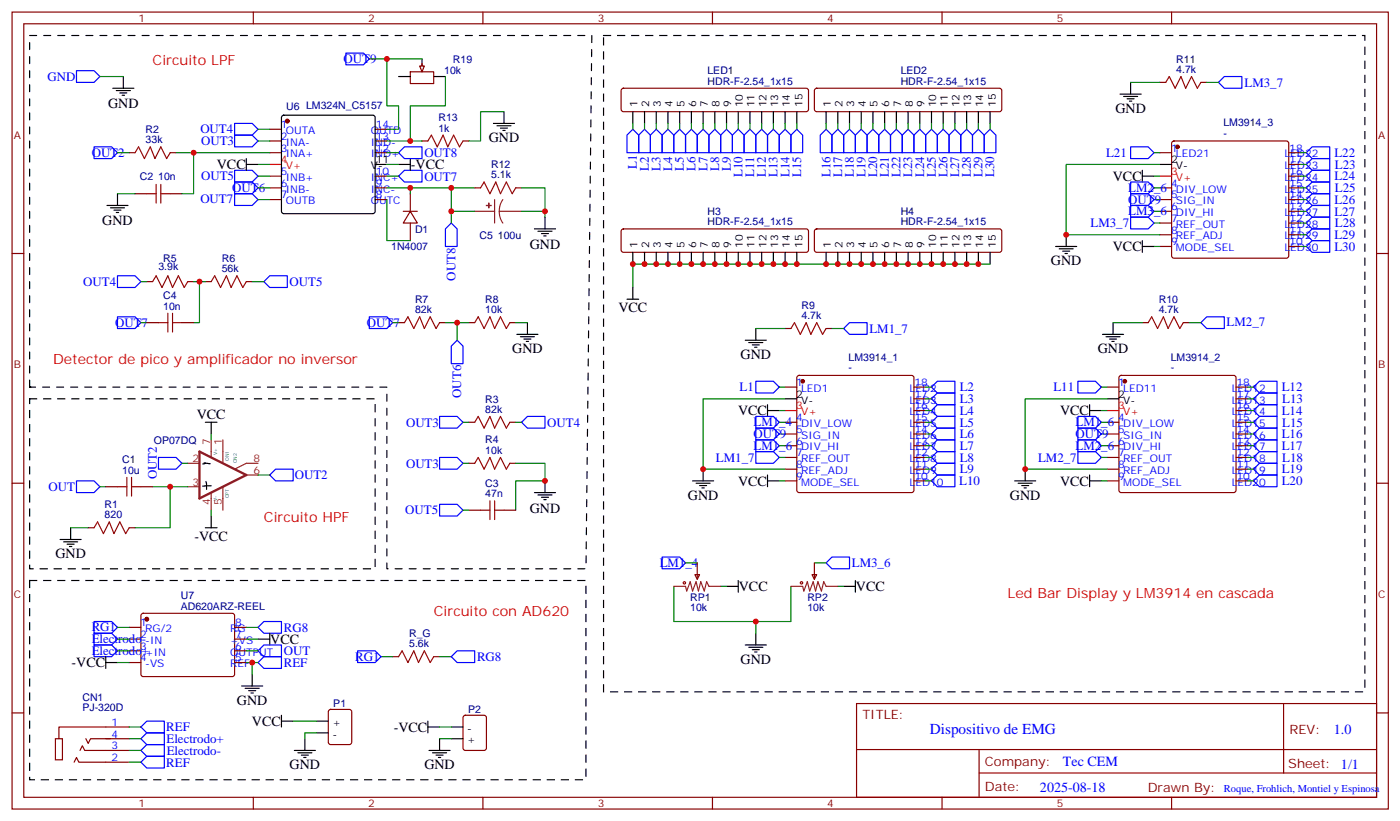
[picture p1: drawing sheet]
<svg xmlns="http://www.w3.org/2000/svg" width="422mm" height="247mm" viewBox="0 0 422 247" stroke-linecap="round" stroke-linejoin="round" font-family="sans-serif">
<g fill="none" stroke="#870000" stroke-width=".35">
<path d="M3.6 3.6h414.5v239.9h-414.5zM7.2 7.2h407.4v232.8h-407.4zM76.3 3.6v3.6M127.1 19.2v1.7M145.5 3.6v3.6M214.6 3.6v3.6M283.7 3.6v3.6M352.9 3.6v3.6M81.2 38.9h3.6M113 38.9h3.5M123.6 21.6h7v3.6h-7zM187.3 26.8l.5-.2h55l.5 .2 .2 .5v5.6l-.2 .5-.5 .2h-55l-.5-.2-.2-.5v-5.6z"/>
<path d="M245.5 26.8l.5-.2h55l.5 .2 .2 .5v5.6l-.2 .5-.5 .2h-55l-.5-.2-.2-.5v-5.6zM349.4 24.8h1.7M361.7 24.8h1.8M81.2 46h3.6M81.2 56.6h3.6M81.2 53h3.6M81.2 42.4h3.6M113 46h3.5M113 56.6h3.5M113 53h3.5M113 42.4h3.5M349.4 46h3.5"/>
<path d="M349.4 56.6h3.5M353.1 42.6l.5-.2h33.9l.5 .2 .2 .5v33.9l-.3 .5-.4 .2h-33.9l-.5-.2-.2-.5v-33.9zM388.2 46h3.5M388.2 56.6h3.5M388.2 53h3.5M388.2 49.5h3.5M3.6 76.3h3.6M81.2 60.1h3.6M113 60.1h3.5M187.3 69.1l.5-.2h55l.5 .2 .2 .5v5.6l-.2 .5-.5 .3h-55l-.5-.3-.2-.5v-5.6zM245.5 69.1l.5-.2h55l.5 .2 .2 .5v5.6l-.2 .5-.5 .3h-55l-.5-.3-.2-.5v-5.6zM349.4 60.1h3.5"/>
<path d="M349.4 63.6h3.5M349.4 67.1h3.5M349.4 70.7h3.5M349.4 74.2h3.5M388.2 60.1h3.5M388.2 63.6h3.5M388.2 67.1h3.5M388.2 70.7h3.5M388.2 74.2h3.5M414.6 76.3h3.5M44.2 84.8h1.8M44.2 97.1h3.5"/>
<path d="M54.8 97.1h3.5M56.6 84.8h1.7M61.8 84.8h1.8M74.2 84.8h1.8M120.1 97.1h1.7M132.4 97.1h1.8M141.2 97.1h1.8M153.6 97.1h1.7M236.5 98.9h1.7M248.8 98.9h1.8M344.1 97.1h1.7M356.4 97.1h1.8"/>
<path d="M236.5 116.5h3.5M240.2 113.2l.5-.2h33.9l.5 .2 .2 .5v33.9l-.3 .5-.4 .2h-33.9l-.5-.3-.2-.4v-33.9zM275.3 116.5h3.5M333.5 116.5h3.5M337.2 113.2l.5-.2h33.9l.5 .2 .2 .5v33.9l-.2 .5-.5 .2h-33.9l-.5-.3-.2-.4v-33.9zM372.3 116.5h3.5M141.2 127.1h1.8M141.2 139.5h1.8M153.6 127.1h1.7M153.6 139.5h1.7M236.5 127.1h3.5M236.5 130.6h3.5"/>
<path d="M236.5 134.2h3.5M236.5 137.7h3.5M275.3 127.1h3.5M275.3 130.6h3.5M275.3 134.2h3.5M275.3 137.7h3.5M275.3 123.6h3.5M275.3 120.1h3.5M333.5 127.1h3.5M333.5 130.6h3.5M333.5 134.2h3.5M333.5 137.7h3.5"/>
<path d="M372.3 127.1h3.5M372.3 130.6h3.5M372.3 134.2h3.5M372.3 137.7h3.5M372.3 123.6h3.5M372.3 120.1h3.5M3.6 145.5h3.6M26.6 158.9h1.7M31.9 146.5h3.5M38.9 158.9h1.8M42.4 146.5h3.6M141.2 153.6h3.5"/>
<path d="M151.8 153.6h3.5M236.5 141.2h3.5M236.5 144.7h3.5M275.3 141.2h3.5M275.3 144.7h3.5M333.5 141.2h3.5M333.5 144.7h3.5M372.3 141.2h3.5M372.3 144.7h3.5M414.6 145.5h3.5M209.3 173h1.4l-.7 1.4zM210 169.4v5"/>
<path d="M244.6 173h1.4l-.7 1.4zM245.3 169.4v5M118.3 197.7h1.8M130.6 197.7h1.8M3.6 214.6h3.6M38.9 218.8h-21.2v3.6M99.1 213.7l.5-.2h5.6l.7 .5v9.4l-.4 .7h-5.9l-.7-.4v-9.5zM139.7 215.5l.5-.2h5.6l.7 .4v9.5l-.5 .6-5.8 .1-.7-.5v-9.4zM258 211.8h156.6v28.2h-156.6zM386.6 211.8v20.9M414.6 214.6h3.5M16.7 222.4h2.1v6.3h-2.1z"/>
<path d="M22.3 229.4l.7-1.4 .7 1.4h15.2M24.1 225.9l.7-1.4 .7 1.4h13.4M25.9 222.4l.7 1.4 .7-1.4h6M31.9 222.4h7M76.3 240v3.5M145.5 240v3.5M214.6 240v3.5M258 225.6h156.5M283.7 240v3.5M294.9 232.7h119.6M294.9 225.6v14.1M352.9 240v3.5"/>
</g>
<g fill="none" stroke="#000" stroke-width=".35">
<path d="M127.1 17.7v3.6M34 26.6h6.3M35 27.3h4.3M36.1 28h2.1M36.8 28.7h.7M37.1 23v3.6M85 34.9l.5-.2h26.8l.5 .2 .2 .5v28.2l-.2 .5-.5 .2h-26.8l-.5-.2-.2-.5v-28.2zM120.1 23h3.5M130.6 23h3.6M190.6 33.6v3.5M194.1 33.6v3.5M197.7 33.6v3.5"/>
<path d="M201.2 33.6v3.5M204.7 33.6v3.5M208.2 33.6v3.5M211.8 33.6v3.5M215.3 33.6v3.5M218.8 33.6v3.5M222.4 33.6v3.5M225.9 33.6v3.5M229.4 33.6v3.5M232.9 33.6v3.5M236.5 33.6v3.5M240 33.6v3.5"/>
<path d="M248.8 33.6v3.5M252.3 33.6v3.5M255.9 33.6v3.5M259.4 33.6v3.5M262.9 33.6v3.5M266.5 33.6v3.5M270 33.6v3.5M273.5 33.6v3.5M277 33.6v3.5M280.6 33.6v3.5M284.1 33.6v3.5M287.6 33.6v3.5"/>
<path d="M291.1 33.6v3.5M294.7 33.6v3.5M298.2 33.6v3.5M337.4 28.3h6.3M338.4 29h4.3M339.5 29.7h2.1M340.2 30.4h.7M340.5 24.8v3.5M113 49.5h3.5M344.1 51.3v3.5M344.1 53h3.5M349.4 49.5h3.5"/>
<path d="M190.6 76v3.5M194.1 76v3.5M197.7 76v3.5M201.2 76v3.5M204.7 76v3.5M208.2 76v3.5M211.8 76v3.5M215.3 76v3.5M218.8 76v3.5M222.4 76v3.5M225.9 76v3.5M229.4 76v3.5"/>
<path d="M232.9 76v3.5M236.5 76v3.5M240 76v3.5M248.8 76v3.5M252.3 76v3.5M255.9 76v3.5M259.4 76v3.5M262.9 76v3.5M266.5 76v3.5M270 76v3.5M273.5 76v3.5M277 76v3.5"/>
<path d="M280.6 76v3.5M284.1 76v3.5M287.6 76v3.5M291.1 76v3.5M294.7 76v3.5M298.2 76v3.5M318 74.2h6.3M319 74.9h4.3M320.1 75.6h2.1M320.8 76.3h.7M321.1 70.7v3.5M344.1 74.2h3.5"/>
<path d="M344.1 72.4v3.6M158.9 97.1v3.5M188.8 90.1h3.6M190.6 86.5v3.6M227.6 98.9v3.5M335.2 97.1v3.5M155.7 100.6h6.3M156.7 101.4h4.3M157.8 102.1h2.1M158.5 102.8h.7M224.5 102.4h6.3M225.5 103.1h4.3"/>
<path d="M226.6 103.8h2.1M227.3 104.5h.7M332.1 100.6h6.3M333.1 101.4h4.3M334.2 102.1h2.1M334.9 102.8h.7M61.4 139.4l1.9 .1M61.8 139.5l-.7 .1M61.8 127.1h3.6M63.6 127.1v3.5M231.2 123.6h3.5M231.2 121.8v3.5"/>
<path d="M236.5 120.1h3.5M328.2 123.6h3.5M328.2 121.8v3.5M333.5 120.1h3.5M21.3 158.9v3.5M61.8 158.9h3.6M62 144.9l.2 2.4M63.6 155.3v3.6M63.6 146.2l-2.6 .1M161 148.3h6.3M162 149h4.3M163.1 149.7h2.1"/>
<path d="M163.8 150.4h.7M164.1 144.7v3.6M208.6 144.7h6.3M209.7 145.5h4.2M210.7 146.2h2.1M211.4 146.9h.7M211.8 141.2v3.5M231.2 143v3.5M231.2 144.7h3.5M305.6 144.7h6.4M306.7 145.5h4.2M307.7 146.2h2.1"/>
<path d="M308.4 146.9h.7M308.8 141.2v3.5M328.2 144.7h3.5M328.2 143v3.5M18.1 162.4h6.3M19.2 163.1h4.2M20.2 163.8h2.1M20.9 164.5h.7M218.8 176.5h3.6M222.4 174.7v3.6M254.1 176.5h3.5M257.6 174.7v3.6"/>
<path d="M224.5 194.1h6.3M225.5 194.8h4.3M226.6 195.5h2.1M227.3 196.3h.7M227.6 190.6v3.5M84.8 217.1h3.5M84.8 215.3v3.5M95.4 217.1h3.5M128.9 218.8h3.5M128.9 217.1v3.5M135.9 218.8h3.6M88.7 225.9h6.3"/>
<path d="M89.7 226.6h4.2M90.8 227.3h2.1M91.5 228h.7M91.8 222.4v3.5M95.4 220.6h3.5M129.2 225.9h6.4M130.3 226.6h4.2M131.3 227.3h2.2M132 228h.8M132.4 222.4v3.5M135.9 222.4h3.6"/>
</g>
<g fill="none" stroke="#008700" stroke-width=".35">
<path d="M30.1 23h7M190.6 37.1v1.8M194.1 37.1v1.8M197.7 37.1v1.8M201.2 37.1v1.8M204.7 37.1v1.8M208.2 37.1v1.8M211.8 37.1v1.8M215.3 37.1v1.8M218.8 37.1v1.8M222.4 37.1v1.8M225.9 37.1v1.8"/>
<path d="M229.4 37.1v1.8M232.9 37.1v1.8M236.5 37.1v1.8M240 37.1v1.8M248.8 37.1v1.8M252.3 37.1v1.8M255.9 37.1v1.8M259.4 37.1v1.8M262.9 37.1v1.8M266.5 37.1v1.8M270 37.1v1.8M273.5 37.1v1.8"/>
<path d="M277 37.1v1.8M280.6 37.1v1.8M284.1 37.1v1.8M287.6 37.1v1.8M291.1 37.1v1.8M294.7 37.1v1.8M298.2 37.1v1.8M340.5 24.8h8.9M363.5 24.8h3.5M347.6 56.6h1.8M347.6 53h1.8M347.6 46h1.8"/>
<path d="M349.4 49.5h-28.3v21.2h28.3M391.7 56.6h1.8M391.7 53h1.8M391.7 49.5h1.8M391.7 46h1.8M298.2 79.5h-107.6v7M347.6 74.2h1.8M347.6 67.1h1.8M347.6 63.6h1.8M347.6 60.1h1.8M391.7 74.2h1.8M391.7 70.7h1.8"/>
<path d="M391.7 67.1h1.8M391.7 63.6h1.8M391.7 60.1h1.8M42.4 84.8h1.8M42.4 97.1h1.8M58.3 84.8h3.5M60.1 84.8v12.3h-1.8M76 84.8h3.5M134.2 97.1h7M137.7 97.1v5.3M155.3 97.1h3.6M227.6 98.9h8.9"/>
<path d="M250.6 98.9h3.5M335.2 97.1h8.9M358.2 97.1h3.5M234.7 116.5h1.8M278.8 116.5h1.8M331.7 116.5h1.8M375.8 116.5h1.8M54.8 139.5h1.8M63.6 130.6v1.8M139.5 139.5h1.7M139.5 127.1h1.7M155.3 139.5h8.8v5.2h-8.8v8.9"/>
<path d="M155.3 127.1h1.8M234.7 127.1h1.8M234.7 123.6h1.8M234.7 130.6h1.8M234.7 134.2h1.8M234.7 137.7h1.8M236.5 120.1h-24.7v21.1h24.7M278.8 127.1h1.8M278.8 120.1h1.8M278.8 123.6h1.8M278.8 130.6h1.8M278.8 134.2h1.8"/>
<path d="M278.8 137.7h1.8M331.7 127.1h1.8M331.7 123.6h1.8M331.7 130.6h1.8M331.7 134.2h1.8M331.7 137.7h1.8M333.5 120.1h-24.7v21.1h24.7M375.8 127.1h1.8M375.8 120.1h1.8M375.8 123.6h1.8M375.8 130.6h1.8M375.8 134.2h1.8"/>
<path d="M375.8 137.7h1.8M21.3 158.9h5.3M30.1 146.5h1.8M46 146.5h10.6M51.3 146.5v12.4h-10.6M63.6 153.6v1.7M77.7 143h3.5M234.7 144.7h1.8M278.8 141.2h1.8M278.8 144.7h1.8M331.7 144.7h1.8M375.8 141.2h1.8"/>
<path d="M375.8 144.7h1.8M203 176.5v10.6h35.2v-10.6M206.5 169.4h3.5M217.1 176.5h1.7M245.3 169.4h3.5M252.3 176.5h1.8M114.8 197.7h3.5M132.4 197.7h3.5M227.6 187.1v3.5M38.9 218.8h3.5M88.3 217.1h7.1M132.4 218.8h3.5"/>
<path d="M38.9 222.4h3.5M38.9 225.9h3.5M95.4 220.6h-3.6v1.8M132.4 222.4h3.5"/>
</g>
<g fill="none" stroke="#a10000" stroke-width=".35">
<path d="M351.1 24.8l1.1-1.8 1.7 3.6 1.8-3.6 1.4 3.6 1.8-3.6 1.7 3.6 1.1-1.8M46 84.8l1-1.8 1.8 3.5 1.8-3.5 1.4 3.5 1.7-3.5 1.8 3.5 1.1-1.7M47.7 97.1h2.9M50.6 94.3v5.6M52 97.1h2.8M52 94.3v5.6M63.6 84.8l1.1-1.8 1.7 3.5 1.8-3.5 1.4 3.5 1.8-3.5 1.7 3.5 1.1-1.7M121.8 97.1l1.1-1.7 1.7 3.5 1.8-3.5 1.4 3.5 1.8-3.5 1.7 3.5 1.1-1.8M143 97.1l1-1.7 1.8 3.5 1.8-3.5 1.4 3.5 1.7-3.5 1.8 3.5 1.1-1.8M238.2 98.9l1.1-1.8 1.8 3.5 1.7-3.5 1.4 3.5 1.8-3.5 1.8 3.5 1-1.7M345.8 97.1l1.1-1.7 1.8 3.5 1.7-3.5 1.4 3.5 1.8-3.5 1.8 3.5 1-1.8M143 127.1l1-1.8 1.8 3.6 1.8-3.6 1.4 3.6 1.7-3.6 1.8 3.6 1.1-1.8"/>
<path d="M143 139.5l1-1.8 1.8 3.5 1.8-3.5 1.4 3.5 1.7-3.5 1.8 3.5 1.1-1.7M28.3 158.9l1.1-1.8 1.8 3.5 1.7-3.5 1.4 3.5 1.8-3.5 1.8 3.5 1-1.7M35.4 146.5h2.8M38.2 143.7v5.6M39.6 146.5h2.8M39.6 143.7v5.6M144.7 153.6h2.9M147.6 150.7v5.7M149 153.6h2.8M149 150.7v5.7M120.1 197.7l1-1.8 1.8 3.5 1.7-3.5 1.4 3.5 1.8-3.5 1.8 3.5 1-1.7"/>
<circle cx="206.1" cy="175.4" r=".35"/>
<circle cx="241.4" cy="175.4" r=".35"/>
</g>
<g fill="none" stroke="#00f" stroke-width=".35">
<path d="M23 21.3h5.3l1.8 1.7-1.8 1.8h-5.3zM190.6 38.9l1.8 1.8v5.3h-3.6v-5.3zM194.1 38.9l1.8 1.8v5.3h-3.5v-5.3zM197.7 38.9l1.7 1.8v5.3h-3.5v-5.3zM204.7 38.9l1.8 1.8v5.3h-3.5v-5.3zM208.2 38.9l1.8 1.8v5.3h-3.5v-5.3zM211.8 38.9l1.7 1.8v5.3h-3.5v-5.3zM215.3 38.9l1.8 1.8v5.3h-3.6v-5.3zM218.8 38.9l1.8 1.8v5.3h-3.5v-5.3zM222.4 38.9l1.7 1.8v5.3h-3.5v-5.3zM225.9 38.9l1.7 1.8v5.3h-3.5v-5.3zM229.4 38.9l1.8 1.8v5.3h-3.6v-5.3z"/>
<path d="M232.9 38.9l1.8 1.8v5.3h-3.5v-5.3zM236.5 38.9l1.7 1.8v5.3h-3.5v-5.3zM240 38.9l1.8 1.8v5.3h-3.6v-5.3zM248.8 38.9l1.8 1.8v5.3h-3.5v-5.3zM252.3 38.9l1.8 1.8v5.3h-3.5v-5.3zM255.9 38.9l1.7 1.8v5.3h-3.5v-5.3zM259.4 38.9l1.8 1.8v5.3h-3.6v-5.3zM262.9 38.9l1.8 1.8v5.3h-3.5v-5.3zM266.5 38.9l1.7 1.8v5.3h-3.5v-5.3zM270 38.9l1.7 1.8v5.3h-3.5v-5.3zM273.5 38.9l1.8 1.8v5.3h-3.6v-5.3zM277 38.9l1.8 1.8v5.3h-3.5v-5.3z"/>
<path d="M284.1 38.9l1.8 1.8v5.3h-3.6v-5.3zM291.1 38.9l1.8 1.8v5.3h-3.5v-5.3zM294.7 38.9l1.7 1.8v5.3h-3.5v-5.3zM298.2 38.9l1.8 1.8v5.3h-3.6v-5.3zM367 24.8l1.8-1.8h5.3v3.6h-5.3zM199.4 40.7l1.8-1.8 1.8 1.8v5.3h-3.6zM278.8 40.7l1.8-1.8 1.7 1.8v5.3h-3.5zM285.9 40.7l1.7-1.8 1.8 1.8v5.3h-3.5zM340.5 44.2h5.3l1.8 1.8-1.8 1.7h-5.3zM340.5 54.8h5.3l1.8 1.8-1.8 1.7h-5.3zM340.5 58.3h5.3l1.8 1.8-1.8 1.7h-5.3zM393.5 56.6l1.7-1.8h5.3v3.5h-5.3z"/>
<path d="M393.5 49.5l1.7-1.8h5.3v3.6h-5.3zM395.2 58.3h5.3v3.5h-5.3l-1.7-1.7zM395.2 51.3h5.3v3.5h-5.3l-1.7-1.8zM395.2 44.2h5.3v3.5h-5.3l-1.7-1.7zM340.5 65.4h5.3l1.8 1.7-1.8 1.8h-5.3zM340.5 61.8h5.3l1.8 1.8-1.8 1.8h-5.3zM393.5 74.2l1.7-1.8h5.3v3.6h-5.3zM393.5 63.6l1.7-1.8h5.3v3.6h-5.3zM395.2 68.9h5.3v3.5h-5.3l-1.7-1.7zM395.2 65.4h5.3v3.5h-5.3l-1.7-1.8zM35.4 83h5.3l1.7 1.8-1.7 1.7h-5.3zM35.4 95.4h5.3l1.7 1.7-1.7 1.8h-5.3z"/>
<path d="M81.2 83h5.3v3.5h-5.3l-1.7-1.7zM111.2 95.4h5.3l1.8 1.7-1.8 1.8h-5.3zM254.1 98.9l1.8-1.8h5.3v3.5h-5.3zM361.7 97.1l1.8-1.7h5.3v3.5h-5.3zM137.7 102.4l1.8 1.8v5.3h-3.6v-5.3zM227.6 114.8h5.3l1.8 1.7-1.8 1.8h-5.3zM282.3 114.8h5.3v3.5h-5.3l-1.7-1.8zM324.7 114.8h5.3l1.7 1.7-1.7 1.8h-5.3zM379.3 114.8h5.3v3.5h-5.3l-1.7-1.8zM47.7 137.7h5.3l1.8 1.8-1.8 1.7h-5.3zM132.4 125.3h5.3l1.8 1.8-1.8 1.8h-5.3zM132.4 137.7h5.3l1.8 1.8-1.8 1.7h-5.3z"/>
<path d="M157.1 127.1l1.8-1.8h5.2v3.6h-5.2zM227.6 135.9h5.3l1.8 1.8-1.8 1.8h-5.3zM227.6 132.4h5.3l1.8 1.8-1.8 1.7h-5.3zM227.6 125.3h5.3l1.8 1.8-1.8 1.8h-5.3zM227.6 128.9h5.3l1.8 1.7-1.8 1.8h-5.3zM280.6 127.1l1.7-1.8h5.3v3.6h-5.3zM280.6 120.1l1.7-1.8h5.3v3.5h-5.3zM282.3 139.5h5.3v3.5h-5.3l-1.7-1.8zM282.3 135.9h5.3v3.6h-5.3l-1.7-1.8zM282.3 132.4h5.3v3.5h-5.3l-1.7-1.7zM282.3 128.9h5.3v3.5h-5.3l-1.7-1.8zM282.3 121.8h5.3v3.5h-5.3l-1.7-1.7z"/>
<path d="M324.7 135.9h5.3l1.7 1.8-1.7 1.8h-5.3zM324.7 125.3h5.3l1.7 1.8-1.7 1.8h-5.3zM324.7 132.4h5.3l1.7 1.8-1.7 1.7h-5.3zM324.7 128.9h5.3l1.7 1.7-1.7 1.8h-5.3zM377.6 137.7l1.7-1.8h5.3v3.6h-5.3zM377.6 127.1l1.7-1.8h5.3v3.6h-5.3zM377.6 120.1l1.7-1.8h5.3v3.5h-5.3zM379.3 139.5h5.3v3.5h-5.3l-1.7-1.8zM379.3 132.4h5.3v3.5h-5.3l-1.7-1.7zM379.3 128.9h5.3v3.5h-5.3l-1.7-1.8zM379.3 121.8h5.3v3.5h-5.3l-1.7-1.7zM23 144.7h5.3l1.8 1.8-1.8 1.8h-5.3z"/>
<path d="M81.2 143l1.8-1.8h5.3v3.5h-5.3zM132.4 151.8h5.3l1.8 1.8-1.8 1.7h-5.3zM280.6 144.7l1.7-1.7h5.3v3.5h-5.3zM377.6 144.7l1.7-1.7h5.3v3.5h-5.3zM199.4 167.7h5.3l1.8 1.7-1.8 1.8h-5.3zM248.8 169.4l1.8-1.7h5.3v3.5h-5.3zM107.7 195.9h5.3l1.8 1.8-1.8 1.7h-5.3zM135.9 197.7l1.8-1.8h5.3v3.5h-5.3zM42.4 218.8l1.8-1.7h5.3v3.5h-5.3zM42.4 222.4l1.8-1.8h5.3v3.5h-5.3zM42.4 225.9l1.8-1.8h5.3v3.5h-5.3z"/>
</g>
<path d="M56.6 139.5h3.5M63.6 132.4v5.3M67.1 132.4v7.1M77.7 139.5h-3.5l-3.5 1.7M56.6 146.5h3.5M63.6 148.3v5.3M67.1 146.5v7.1M74.2 143h3.5M203 176.5h3.5l.3 1.4 1.1-2.8 .7 2.8 1.1-2.8 .7 2.8 .7-2.8 1 2.8 .7-2.8 .7 1.4h3.6M238.2 176.5h3.6l.3 1.4 1.1-2.8 .7 2.8 1-2.8 .7 2.8 .7-2.8 1.1 2.8 .7-2.8 .7 1.4h3.5" fill="none" stroke="#8c2424" stroke-width=".35"/>
<path d="M60.1 135.9l14.1 7.1-14.1 7z" fill="none" stroke="#8c2424" stroke-width=".71"/>
<g fill="#870000" stroke="#870000" stroke-width=".35">
<circle cx="241.8" cy="114.8" r=".53"/>
<circle cx="338.8" cy="114.8" r=".53"/>
<circle cx="354.6" cy="44.2" r=".53"/>
<circle cx="86.5" cy="36.4" r=".53"/>
</g>
<path d="M81.2 49.5h3.6M349.4 53h3.5M236.5 123.6h3.5M333.5 123.6h3.5" fill="none" stroke="#f00" stroke-width=".35"/>
<path d="M181.8 10.7h229.3v197.5h-229.3zM8.9 120.1h104.1v51.1h-104.1zM8.9 174.7h167.6v60h-167.6z" fill="none" stroke="#000" stroke-width=".35" stroke-dasharray="2.1 2.1"/>
<path d="M126.4 19.9h1.4l-.7 1.7z" fill="#f0f0f0" stroke="#870000" stroke-width=".35"/>
<g fill="none" stroke="#00f" stroke-width=".35">
<path d="M104.2 16h5.3l1.7 1.7-1.7 1.8h-5.3zM70.7 37.1h5.3l1.7 1.8-1.7 1.8h-5.3zM28.3 44.2h5.3l1.8 1.8-1.8 1.7h-5.3zM70.7 40.7h5.3l1.7 1.7-1.7 1.8h-5.3zM70.7 54.8h5.3l1.7 1.8-1.7 1.7h-5.3zM70.7 51.3h5.3l1.7 1.7-1.7 1.8h-5.3zM70.7 58.3h5.3l1.7 1.8-1.7 1.7h-5.3zM120.1 53l1.7-1.7h5.3v3.5h-5.3zM120.1 46l1.7-1.8h5.3v3.5h-5.3zM135.9 67.1l1.8 1.8v5.3h-3.5v-5.3zM28.3 187.1h5.3l1.8 1.7-1.8 1.8h-5.3zM28.3 190.6h5.3l1.8 1.8-1.8 1.7h-5.3z"/>
<path d="M28.3 194.1h5.3l1.8 1.8-1.8 1.8h-5.3zM77.7 188.8l1.8-1.7h5.3v3.5h-5.3zM79.5 194.1h5.3v3.6h-5.3l-1.8-1.8zM79.5 197.7h5.3v3.5h-5.3l-1.8-1.8zM42.4 229.4l1.8-1.8h5.3v3.6h-5.3z"/>
</g>
<path d="M40.7 46l1-1.8 1.8 3.5 1.8-3.5 1.4 3.5 1.7-3.5 1.8 3.5 1.1-1.7M44.2 58.3h2.8M47 55.5v5.6M48.4 58.3h2.9M48.4 55.5v5.6M128.9 42.4l1-1.7 1.8 3.5 1.8-3.5 1.4 3.5 1.7-3.5 1.8 3.5 1.1-1.8M144.7 56.6l1.1-1.8 1.8 3.5 1.7-3.5 1.4 3.5 1.8-3.5 1.8 3.5 1-1.7" fill="none" stroke="#a10000" stroke-width=".35"/>
<g fill="none" stroke="#870000" stroke-width=".35">
<path d="M38.9 46h1.8M40.7 58.3h3.5M51.3 46h1.7M51.3 58.3h3.5M123.6 58.3v5.3M127.1 42.4h1.8M139.5 42.4h1.7M143 56.6h1.7M155.3 56.6h1.8M121.5 63.6h4.2M123.6 63.6l2.1 3.5h-4.2zM123.6 67.1v5.3"/>
<path d="M38.9 188.8h3.5M38.9 192.4h3.5M38.9 195.9h3.5M38.9 199.4h3.5M42.7 184.8l.4-.2 27.1 .1 .5 .6-.1 17.9-.6 .5-27.1-.1-.5-.6v-17.7zM70.7 188.8h3.5M70.7 192.4h3.5M70.7 195.9h3.5M70.7 199.4h3.5"/>
</g>
<g fill="none" stroke="#008700" stroke-width=".35">
<path d="M111.2 17.7h5.3M127.1 17.7h-10.6v14.2h3.6v7h-3.6M77.7 38.9h3.5M134.2 23v8.9h-10.6v10.5M151.8 33.6h-7.1v8.8h-3.5M35.4 46h3.5M35.4 58.3h5.3M53 46h28.2M58.3 46v12.3h-3.5M77.7 42.4h3.5M77.7 56.6h3.5M77.7 53h3.5"/>
<path d="M77.7 49.5h3.5M116.5 46h3.6M116.5 42.4h10.6M116.5 56.6h26.5M116.5 53h3.6M116.5 49.5h3.6M123.6 56.6v1.7M135.9 56.6v7h7.1M157.1 56.6h7v8.8M77.7 60.1h3.5M116.5 60.1v12.3h7.1M135.9 63.6v3.5"/>
<path d="M157.1 63.6h7M118.3 97.1h1.8M139.5 153.6h1.7M35.4 188.8h3.5M35.4 192.4h3.5M35.4 195.9h3.5M35.4 199.4h3.5M74.2 188.8h3.5M74.2 192.4h3.5M74.2 195.9h3.5M74.2 199.4h3.5M76 199.4v3.6"/>
<path d="M38.9 229.4h3.5"/>
</g>
<g fill="none" stroke="#000" stroke-width=".35">
<path d="M148.6 37.1h6.4M149.7 37.9h4.2M150.7 38.6h2.2M151.4 39.3h.8M151.8 33.6v3.5M35.4 58.3v3.5M74.2 49.5h3.5M74.2 47.7v3.6M120.1 49.5h3.5M123.6 47.7v3.6M32.2 61.8h6.4M33.3 62.5h4.2"/>
<path d="M34.3 63.3h2.1M35 64h.7M161 68.9h6.3M162 69.6h4.3M163.1 70.3h2.1M163.8 71h.7M164.1 65.4v3.5M31.9 199.4h3.5M31.9 197.7v3.5M77.7 192.4h3.5M81.2 190.6v3.5M72.8 206.5h6.3"/>
<path d="M73.8 207.2h4.3M74.9 207.9h2.1M75.6 208.6h.7M76 203v3.5"/>
</g>
<path d="M143 63.6h6M149 60.1v7M150.4 63.6l.2 1.9 .8 1.6M150.4 63.6h6.7M151.4 60.1l-.8 1.7-.2 1.8" fill="none" stroke="#8c2424" stroke-width=".35"/>
<g fill="#8c2424" stroke="#8c2424" stroke-width=".35">
<path d="M147.2 61.1v1.4z"/>
<path d="M146.5 61.8l1.4 .1z"/>
</g>
<path d="M8.9 116.5v-105.8h169.4l-1.8 160.5h-60v-54.7h-107.6h1.8" fill="none" stroke="#000" stroke-width=".35" stroke-dasharray="2.1 2.1"/>
<circle cx="44.2" cy="186.4" r=".53" fill="#870000" stroke="#870000" stroke-width=".35"/>
<g fill="#c00">
<circle cx="51.3" cy="146.5" r=".88"/>
<circle cx="60.1" cy="84.8" r=".88"/>
<circle cx="137.7" cy="97.1" r=".88"/>
<circle cx="190.6" cy="79.5" r=".88"/>
<circle cx="194.1" cy="79.5" r=".88"/>
<circle cx="197.7" cy="79.5" r=".88"/>
<circle cx="201.2" cy="79.5" r=".88"/>
<circle cx="204.7" cy="79.5" r=".88"/>
<circle cx="208.2" cy="79.5" r=".88"/>
<circle cx="211.8" cy="79.5" r=".88"/>
<circle cx="215.3" cy="79.5" r=".88"/>
<circle cx="218.8" cy="79.5" r=".88"/>
<circle cx="222.4" cy="79.5" r=".88"/>
<circle cx="225.9" cy="79.5" r=".88"/>
<circle cx="229.4" cy="79.5" r=".88"/>
<circle cx="232.9" cy="79.5" r=".88"/>
<circle cx="236.5" cy="79.5" r=".88"/>
<circle cx="240" cy="79.5" r=".88"/>
<circle cx="248.8" cy="79.5" r=".88"/>
<circle cx="252.3" cy="79.5" r=".88"/>
<circle cx="255.9" cy="79.5" r=".88"/>
<circle cx="259.4" cy="79.5" r=".88"/>
<circle cx="262.9" cy="79.5" r=".88"/>
<circle cx="266.5" cy="79.5" r=".88"/>
<circle cx="270" cy="79.5" r=".88"/>
<circle cx="273.5" cy="79.5" r=".88"/>
<circle cx="277" cy="79.5" r=".88"/>
<circle cx="280.6" cy="79.5" r=".88"/>
<circle cx="284.1" cy="79.5" r=".88"/>
<circle cx="287.6" cy="79.5" r=".88"/>
<circle cx="291.1" cy="79.5" r=".88"/>
<circle cx="294.7" cy="79.5" r=".88"/>
<circle cx="321.1" cy="70.7" r=".88"/>
<circle cx="308.8" cy="141.2" r=".88"/>
<circle cx="211.8" cy="141.2" r=".88"/>
<circle cx="227.6" cy="187.1" r=".88"/>
<circle cx="58.3" cy="46" r=".88"/>
<circle cx="123.6" cy="56.6" r=".88"/>
<circle cx="135.9" cy="56.6" r=".88"/>
<circle cx="164.1" cy="63.6" r=".88"/>
<circle cx="135.9" cy="63.6" r=".88"/>
<circle cx="123.6" cy="42.4" r=".88"/>
<circle cx="116.5" cy="17.7" r=".88"/>
<circle cx="164.1" cy="144.7" r=".88"/>
<circle cx="76" cy="199.4" r=".88"/>
</g>
<text font-size="4.6" fill="#00f" x="280.1" y="220.8">Dispositivo de EMG</text>
<g font-size="4.2" fill="#f00">
<text x="46" y="19.5">Circuito LPF</text>
<text x="16" y="109.5">Detector de pico y amplificador no inversor</text>
<text x="79.5" y="157.1">Circuito HPF</text>
<text x="130.6" y="185.3">Circuito con AD620</text>
<text x="303.5" y="180">Led Bar Display y LM3914 en cascada</text>
</g>
<g font-size="4.2">
<text x="32.6" y="32.7">GND</text>
<text x="336" y="34">GND</text>
<text x="147.2" y="42.8">GND</text>
<text x="65.3" y="50.9">VCC</text>
<text x="123.8" y="50.9">-VCC</text>
<text x="335.2" y="54.5">VCC</text>
<text x="30.8" y="67.9">GND</text>
<text x="159.6" y="74.9">GND</text>
<text x="335.2" y="75.7">VCC</text>
<text x="316.5" y="79.8">GND</text>
<text x="186.3" y="94">VCC</text>
<text x="154.3" y="106.3">GND</text>
<text x="330.7" y="106.3">GND</text>
<text x="223.1" y="108.1">GND</text>
<text x="222.3" y="125">VCC</text>
<text x="319.3" y="125">VCC</text>
<text x="59.3" y="126">VCC</text>
<text x="222.3" y="146.2">VCC</text>
<text x="319.3" y="146.2">VCC</text>
<text x="159.6" y="154.4">GND</text>
<text x="207.2" y="150.4">GND</text>
<text x="304.2" y="150.4">GND</text>
<text x="58.5" y="162.8">-VCC</text>
<text x="16.7" y="168">GND</text>
<text x="222.5" y="177.9">VCC</text>
<text x="257.8" y="177.9">VCC</text>
<text x="81.4" y="193.8">VCC</text>
<text x="21.6" y="200.9">-VCC</text>
<text x="223.1" y="199.8">GND</text>
<text x="71.4" y="212.1">GND</text>
<text x="75.9" y="218.5">VCC</text>
<text x="118.6" y="220.3">-VCC</text>
<text x="87.2" y="231.5">GND</text>
<text x="127.8" y="231.5">GND</text>
</g>
<g font-size="4.2" fill="#00f">
<text x="401.8" y="221">1.0</text>
<text x="320.2" y="230.6">Tec CEM</text>
<text x="313.2" y="238.4">2025-08-18</text>
</g>
<g font-size="3.9" fill="#00f">
<text x="103.5" y="18.9">OUT9</text>
<text x="14.3" y="24.4">GND</text>
<text x="374.8" y="26.1">LM3_7</text>
<text x="60.3" y="40.1">OUT4</text>
<text x="27.6" y="47.2">OUT2</text>
<text x="60.6" y="43.7">OUT3</text>
<text x="127.8" y="47.3">OUT8</text>
<text x="333.2" y="47.2">L21</text>
<text x="401.9" y="47.2">L22</text>
<text x="191.8" y="50.9" transform="rotate(-90 191.8 50.9)">L1</text>
<text x="195.4" y="51.6" transform="rotate(-90 195.4 51.6)">L2</text>
<text x="198.9" y="51.6" transform="rotate(-90 198.9 51.6)">L3</text>
<text x="202.5" y="51.6" transform="rotate(-90 202.5 51.6)">L4</text>
<text x="206" y="51.6" transform="rotate(-90 206 51.6)">L5</text>
<text x="209.5" y="51.6" transform="rotate(-90 209.5 51.6)">L6</text>
<text x="213.1" y="51.6" transform="rotate(-90 213.1 51.6)">L7</text>
<text x="216.6" y="51.6" transform="rotate(-90 216.6 51.6)">L8</text>
<text x="220.1" y="51.6" transform="rotate(-90 220.1 51.6)">L9</text>
<text x="223.6" y="53.3" transform="rotate(-90 223.6 53.3)">L10</text>
<text x="227.2" y="53.3" transform="rotate(-90 227.2 53.3)">L11</text>
<text x="230.7" y="53.3" transform="rotate(-90 230.7 53.3)">L12</text>
<text x="234.2" y="53.3" transform="rotate(-90 234.2 53.3)">L13</text>
<text x="237.7" y="53.3" transform="rotate(-90 237.7 53.3)">L14</text>
<text x="241.3" y="53.3" transform="rotate(-90 241.3 53.3)">L15</text>
<text x="250.1" y="53.3" transform="rotate(-90 250.1 53.3)">L16</text>
<text x="253.6" y="53.3" transform="rotate(-90 253.6 53.3)">L17</text>
<text x="257.2" y="53.3" transform="rotate(-90 257.2 53.3)">L18</text>
<text x="260.7" y="53.3" transform="rotate(-90 260.7 53.3)">L19</text>
<text x="264.2" y="53.3" transform="rotate(-90 264.2 53.3)">L20</text>
<text x="267.7" y="53.3" transform="rotate(-90 267.7 53.3)">L21</text>
<text x="271.3" y="53.3" transform="rotate(-90 271.3 53.3)">L22</text>
<text x="274.8" y="53.3" transform="rotate(-90 274.8 53.3)">L23</text>
<text x="278.3" y="53.3" transform="rotate(-90 278.3 53.3)">L24</text>
<text x="281.8" y="53.3" transform="rotate(-90 281.8 53.3)">L25</text>
<text x="285.4" y="53.3" transform="rotate(-90 285.4 53.3)">L26</text>
<text x="288.9" y="53.3" transform="rotate(-90 288.9 53.3)">L27</text>
<text x="292.4" y="53.3" transform="rotate(-90 292.4 53.3)">L28</text>
<text x="296" y="53.3" transform="rotate(-90 296 53.3)">L29</text>
<text x="299.5" y="53.3" transform="rotate(-90 299.5 53.3)">L30</text>
<text x="402.1" y="50.8">L23</text>
<text x="60.6" y="54.3">OUT5</text>
<text x="70" y="57.8">OUT6</text>
<text x="127.8" y="54.4">OUT7</text>
<text x="339.8" y="57.8">LM2_6</text>
<text x="401.9" y="54.3">L24</text>
<text x="402.1" y="57.8">L25</text>
<text x="60.3" y="61.2">OUT7</text>
<text x="339.8" y="64.9">LM3_6</text>
<text x="339.8" y="61.3">OUT9</text>
<text x="401.9" y="64.9">L27</text>
<text x="401.9" y="61.4">L26</text>
<text x="328.5" y="68.3">LM3_7</text>
<text x="401.9" y="71.9">L29</text>
<text x="402.1" y="68.4">L28</text>
<text x="401.9" y="75.5">L30</text>
<text x="25.1" y="86">OUT4</text>
<text x="87.2" y="86.1">OUT5</text>
<text x="137.2" y="84.5" transform="rotate(-90 137.2 84.5)">OUT8</text>
<text x="34.7" y="98.3">OUT7</text>
<text x="110.5" y="98.3">OUT7</text>
<text x="261.9" y="100.1">LM1_7</text>
<text x="369.5" y="98.2">LM2_7</text>
<text x="138.9" y="119.8" transform="rotate(-90 138.9 119.8)">OUT6</text>
<text x="222.8" y="117.8">L1</text>
<text x="289.1" y="117.8">L2</text>
<text x="317.3" y="117.8">L11</text>
<text x="386" y="117.8">L12</text>
<text x="289.1" y="124.9">L4</text>
<text x="289.1" y="121.3">L3</text>
<text x="386" y="124.9">L14</text>
<text x="386.2" y="121.3">L13</text>
<text x="122.3" y="128.4">OUT3</text>
<text x="164.9" y="128.4">OUT4</text>
<text x="226.9" y="128.4">LM1_4</text>
<text x="226.9" y="131.9">OUT9</text>
<text x="289.1" y="131.9">L6</text>
<text x="289.1" y="128.4">L5</text>
<text x="324" y="128.4">LM1_6</text>
<text x="324" y="131.9">OUT9</text>
<text x="386" y="131.9">L16</text>
<text x="386.2" y="128.4">L15</text>
<text x="226.9" y="135.4">LM1_6</text>
<text x="289.1" y="135.4">L7</text>
<text x="324" y="135.4">LM2_6</text>
<text x="386" y="135.4">L17</text>
<text x="122.3" y="140.7">OUT3</text>
<text x="215.7" y="139">LM1_7</text>
<text x="289.1" y="142.5">L9</text>
<text x="289.1" y="139">L8</text>
<text x="312.7" y="139">LM2_7</text>
<text x="386" y="142.5">L19</text>
<text x="386.2" y="139">L18</text>
<text x="14.6" y="147.7">OUT</text>
<text x="47.2" y="144.3" transform="rotate(-90 47.2 144.3)">OUT2</text>
<text x="88.8" y="144.3">OUT2</text>
<text x="288.9" y="146">L10</text>
<text x="386" y="146">L20</text>
<text x="122.1" y="154.8">OUT5</text>
<text x="198.7" y="170.7">LM1_4</text>
<text x="256.6" y="170.7">LM3_6</text>
<text x="27.6" y="190.1">RG1</text>
<text x="85.5" y="190.2">RG8</text>
<text x="27.6" y="193.6">Electrodo-</text>
<text x="27.6" y="197.1">Electrodo+</text>
<text x="85.5" y="197.2">OUT</text>
<text x="85.5" y="200.6">REF</text>
<text x="107" y="198.9">RG1</text>
<text x="143.7" y="199">RG8</text>
<text x="50.1" y="220.1">REF</text>
<text x="50.1" y="223.7">Electrodo+</text>
<text x="50.2" y="227.2">Electrodo-</text>
<text x="50.1" y="230.7">REF</text>
</g>
<g font-size="3.9" fill="#800">
<text x="259.8" y="216.4">TITLE:</text>
<text x="388.4" y="221">REV:</text>
<text x="296.7" y="230.6">Company:</text>
<text x="388" y="231.2">Sheet: 1/1</text>
<text x="296.7" y="238.2">Date:</text>
<text x="345.7" y="238.3">Drawn By:</text>
</g>
<g font-size="3.2" fill="#800">
<text x="41.7" y="6.6">1</text>
<text x="110.9" y="6.6">2</text>
<text x="180" y="6.6">3</text>
<text x="249.2" y="6.6">4</text>
<text x="318.3" y="6.6">5</text>
<text x="4.2" y="41.7">A</text>
<text x="415.1" y="41.7">A</text>
<text x="4.2" y="110.9">B</text>
<text x="415.1" y="110.9">B</text>
<text x="4.2" y="180">C</text>
<text x="415.1" y="180">C</text>
<text x="41.7" y="243">1</text>
<text x="110.9" y="243">2</text>
<text x="180" y="243">3</text>
<text x="249.2" y="243">4</text>
<text x="318.3" y="243">5</text>
</g>
<g font-size="3.2" fill="#000080">
<text x="133.8" y="22.4">10k</text>
<text x="136.4" y="18.9">R19</text>
<text x="213.1" y="22.4">LED1</text>
<text x="271.3" y="22.4">LED2</text>
<text x="354.3" y="22">4.7k</text>
<text x="354.3" y="18.8">R11</text>
<text x="213.1" y="25.5">HDR-F-2.54_1x15</text>
<text x="271.3" y="25.5">HDR-F-2.54_1x15</text>
<text x="86.2" y="33">U6 LM324N_C5157</text>
<text x="43.9" y="40">R2</text>
<text x="132.1" y="39.6">1k</text>
<text x="132.1" y="36.5">R13</text>
<text x="368.5" y="41.3">-</text>
<text x="368.5" y="38.1">LM3914_3</text>
<text x="43.9" y="43.1">33k</text>
<text x="147.9" y="53.7">5.1k</text>
<text x="147.9" y="50.6">R12</text>
<text x="42.1" y="54.2">C2</text>
<text x="47.7" y="54.2">10n</text>
<text x="213.1" y="64.7">H3</text>
<text x="271.3" y="64.7">H4</text>
<text x="125" y="70">D1</text>
<text x="144.4" y="71.8">C5</text>
<text x="150" y="71.8">100u</text>
<text x="213.1" y="67.8">HDR-F-2.54_1x15</text>
<text x="271.3" y="67.8">HDR-F-2.54_1x15</text>
<text x="117.8" y="75.3">1N4007</text>
<text x="47.7" y="81.2">3.9k</text>
<text x="49.2" y="78.8">R5</text>
<text x="66.8" y="82">56k</text>
<text x="66.8" y="78.8">R6</text>
<text x="49.2" y="93.2">10n</text>
<text x="49.2" y="90.1">C4</text>
<text x="125" y="94.3">82k</text>
<text x="125" y="91.1">R7</text>
<text x="146.2" y="94.3">10k</text>
<text x="146.2" y="91.2">R8</text>
<text x="241.4" y="92.9">R9</text>
<text x="349" y="94.3">4.7k</text>
<text x="349" y="91.2">R10</text>
<text x="241.4" y="96.1">4.7k</text>
<text x="255.6" y="111.8">-</text>
<text x="255.6" y="108.6">LM3914_1</text>
<text x="352.6" y="111.8">-</text>
<text x="352.6" y="108.6">LM3914_2</text>
<text x="146.2" y="124.3">82k</text>
<text x="146.2" y="121.2">R3</text>
<text x="46.3" y="133.6">OP07DQ</text>
<text x="146.2" y="136.6">10k</text>
<text x="146.2" y="133.5">R4</text>
<text x="36.8" y="142.6">10u</text>
<text x="36.8" y="139.5">C1</text>
<text x="146.2" y="149.7">47n</text>
<text x="146.2" y="146.5">C3</text>
<text x="31.5" y="152.9">R1</text>
<text x="31.5" y="156">820</text>
<text x="54.4" y="183.6">AD620ARZ-REEL</text>
<text x="54.4" y="180.4">U7</text>
<text x="207.9" y="184">10k</text>
<text x="207.9" y="180.8">RP1</text>
<text x="243.2" y="184">10k</text>
<text x="243.2" y="180.8">RP2</text>
<text x="123.2" y="191.7">R_G</text>
<text x="123.2" y="194.8">5.6k</text>
<text x="24.8" y="214.1">PJ-320D</text>
<text x="24.8" y="211.1">CN1</text>
<text x="100.4" y="212.9">P1</text>
<text x="141" y="214.6">P2</text>
</g>
<g font-size="3.2">
<text x="192" y="32.3" transform="rotate(-90 192 32.3)">1</text>
<text x="195.5" y="32.3" transform="rotate(-90 195.5 32.3)">2</text>
<text x="199.1" y="32.3" transform="rotate(-90 199.1 32.3)">3</text>
<text x="202.6" y="32.3" transform="rotate(-90 202.6 32.3)">4</text>
<text x="206.1" y="32.3" transform="rotate(-90 206.1 32.3)">5</text>
<text x="209.7" y="32.3" transform="rotate(-90 209.7 32.3)">6</text>
<text x="213.2" y="32.3" transform="rotate(-90 213.2 32.3)">7</text>
<text x="216.7" y="32.3" transform="rotate(-90 216.7 32.3)">8</text>
<text x="220.2" y="32.3" transform="rotate(-90 220.2 32.3)">9</text>
<text x="223.8" y="32.3" transform="rotate(-90 223.8 32.3)">10</text>
<text x="227.3" y="32.3" transform="rotate(-90 227.3 32.3)">11</text>
<text x="230.8" y="32.3" transform="rotate(-90 230.8 32.3)">12</text>
<text x="234.4" y="32.3" transform="rotate(-90 234.4 32.3)">13</text>
<text x="237.9" y="32.3" transform="rotate(-90 237.9 32.3)">14</text>
<text x="241.8" y="32.2" transform="rotate(-90 241.8 32.2)">15</text>
<text x="250.2" y="32.3" transform="rotate(-90 250.2 32.3)">1</text>
<text x="253.8" y="32.3" transform="rotate(-90 253.8 32.3)">2</text>
<text x="257.3" y="32.3" transform="rotate(-90 257.3 32.3)">3</text>
<text x="260.8" y="32.3" transform="rotate(-90 260.8 32.3)">4</text>
<text x="264.3" y="32.3" transform="rotate(-90 264.3 32.3)">5</text>
<text x="267.9" y="32.3" transform="rotate(-90 267.9 32.3)">6</text>
<text x="271.4" y="32.3" transform="rotate(-90 271.4 32.3)">7</text>
<text x="274.9" y="32.3" transform="rotate(-90 274.9 32.3)">8</text>
<text x="278.4" y="32.3" transform="rotate(-90 278.4 32.3)">9</text>
<text x="282" y="32.3" transform="rotate(-90 282 32.3)">10</text>
<text x="285.5" y="32.3" transform="rotate(-90 285.5 32.3)">11</text>
<text x="289" y="32.3" transform="rotate(-90 289 32.3)">12</text>
<text x="292.6" y="32.3" transform="rotate(-90 292.6 32.3)">13</text>
<text x="296.1" y="32.3" transform="rotate(-90 296.1 32.3)">14</text>
<text x="300" y="32.2" transform="rotate(-90 300 32.2)">15</text>
<text x="111.7" y="50.9">V-</text>
<text x="113.2" y="49.1">11</text>
<text x="352.7" y="49.1">2</text>
<text x="354.2" y="50.9">V-</text>
<text x="192" y="74.6" transform="rotate(-90 192 74.6)">1</text>
<text x="195.5" y="74.6" transform="rotate(-90 195.5 74.6)">2</text>
<text x="199.1" y="74.6" transform="rotate(-90 199.1 74.6)">3</text>
<text x="202.6" y="74.6" transform="rotate(-90 202.6 74.6)">4</text>
<text x="206.1" y="74.6" transform="rotate(-90 206.1 74.6)">5</text>
<text x="209.7" y="74.6" transform="rotate(-90 209.7 74.6)">6</text>
<text x="213.2" y="74.6" transform="rotate(-90 213.2 74.6)">7</text>
<text x="216.7" y="74.6" transform="rotate(-90 216.7 74.6)">8</text>
<text x="220.2" y="74.6" transform="rotate(-90 220.2 74.6)">9</text>
<text x="223.8" y="74.6" transform="rotate(-90 223.8 74.6)">10</text>
<text x="227.3" y="74.6" transform="rotate(-90 227.3 74.6)">11</text>
<text x="230.8" y="74.6" transform="rotate(-90 230.8 74.6)">12</text>
<text x="234.4" y="74.6" transform="rotate(-90 234.4 74.6)">13</text>
<text x="237.9" y="74.6" transform="rotate(-90 237.9 74.6)">14</text>
<text x="241.8" y="74.5" transform="rotate(-90 241.8 74.5)">15</text>
<text x="250.2" y="74.6" transform="rotate(-90 250.2 74.6)">1</text>
<text x="253.8" y="74.6" transform="rotate(-90 253.8 74.6)">2</text>
<text x="257.3" y="74.6" transform="rotate(-90 257.3 74.6)">3</text>
<text x="260.8" y="74.6" transform="rotate(-90 260.8 74.6)">4</text>
<text x="264.3" y="74.6" transform="rotate(-90 264.3 74.6)">5</text>
<text x="267.9" y="74.6" transform="rotate(-90 267.9 74.6)">6</text>
<text x="271.4" y="74.6" transform="rotate(-90 271.4 74.6)">7</text>
<text x="274.9" y="74.6" transform="rotate(-90 274.9 74.6)">8</text>
<text x="278.4" y="74.6" transform="rotate(-90 278.4 74.6)">9</text>
<text x="282" y="74.6" transform="rotate(-90 282 74.6)">10</text>
<text x="285.5" y="74.6" transform="rotate(-90 285.5 74.6)">11</text>
<text x="289" y="74.6" transform="rotate(-90 289 74.6)">12</text>
<text x="292.6" y="74.6" transform="rotate(-90 292.6 74.6)">13</text>
<text x="296.1" y="74.6" transform="rotate(-90 296.1 74.6)">14</text>
<text x="300" y="74.5" transform="rotate(-90 300 74.5)">15</text>
<text x="239.8" y="119.7">2</text>
<text x="336.8" y="119.7">2</text>
<text x="241.3" y="121.5">V-</text>
<text x="338.3" y="121.5">V-</text>
<text x="100.2" y="218.5">+</text>
<text x="140.8" y="220.2">-</text>
<text x="100.2" y="222">-</text>
<text x="140.8" y="223.8">+</text>
</g>
<g font-size="3.2" fill="#00f">
<text x="84.6" y="38.6">1</text>
<text x="86.1" y="40.3">OUTA</text>
<text x="111.7" y="40.3">OUTD</text>
<text x="113.2" y="38.6">14</text>
<text x="84.6" y="45.6">3</text>
<text x="84.6" y="42.1">2</text>
<text x="86.1" y="47.4">INA+</text>
<text x="86.1" y="43.9">INA-</text>
<text x="111.7" y="43.9">IND-</text>
<text x="111.7" y="47.4">IND+</text>
<text x="113.2" y="42.1">13</text>
<text x="113.2" y="45.6">12</text>
<text x="352.7" y="45.6">1</text>
<text x="354.2" y="47.4">LED21</text>
<text x="386.9" y="47.4">LED22</text>
<text x="388.3" y="45.6">18</text>
<text x="84.6" y="52.7">5</text>
<text x="113.2" y="52.7">10</text>
<text x="386.9" y="50.9">LED23</text>
<text x="388.3" y="52.7">16</text>
<text x="388.3" y="49.1">17</text>
<text x="84.6" y="59.7">7</text>
<text x="84.6" y="56.2">6</text>
<text x="86.1" y="58">INB-</text>
<text x="86.1" y="54.4">INB+</text>
<text x="111.7" y="54.4">INC+</text>
<text x="111.7" y="58">INC-</text>
<text x="113.2" y="56.2">9</text>
<text x="113.2" y="59.7">8</text>
<text x="352.7" y="56.2">4</text>
<text x="352.7" y="59.7">5</text>
<text x="354.2" y="58">DIV_LOW</text>
<text x="386.9" y="58">LED25</text>
<text x="386.9" y="54.4">LED24</text>
<text x="388.3" y="59.7">14</text>
<text x="388.3" y="56.2">15</text>
<text x="86.1" y="61.5">OUTB</text>
<text x="111.7" y="61.5">OUTC</text>
<text x="352.7" y="63.3">6</text>
<text x="354.2" y="61.5">SIG_IN</text>
<text x="354.2" y="65">DIV_HI</text>
<text x="386.9" y="65">LED27</text>
<text x="386.9" y="61.5">LED26</text>
<text x="388.3" y="63.3">13</text>
<text x="352.7" y="66.8">7</text>
<text x="352.7" y="70.3">8</text>
<text x="354.2" y="68.5">REF_OUT</text>
<text x="386.9" y="68.5">LED28</text>
<text x="388.3" y="70.3">11</text>
<text x="388.3" y="66.8">12</text>
<text x="352.7" y="73.8">9</text>
<text x="354.2" y="72.1">REF_ADJ</text>
<text x="354.2" y="75.6">MODE_SEL</text>
<text x="386.9" y="75.6">LED30</text>
<text x="386.9" y="72.1">LED29</text>
<text x="388.3" y="73.8">10</text>
<text x="239.8" y="116.2">1</text>
<text x="241.3" y="117.9">LED1</text>
<text x="274" y="117.9">LED2</text>
<text x="275.4" y="119.7">17</text>
<text x="275.4" y="116.2">18</text>
<text x="336.8" y="116.2">1</text>
<text x="338.3" y="117.9">LED11</text>
<text x="371" y="117.9">LED12</text>
<text x="372.5" y="119.7">17</text>
<text x="372.5" y="116.2">18</text>
<text x="274" y="125">LED4</text>
<text x="274" y="121.5">LED3</text>
<text x="275.4" y="123.2">16</text>
<text x="371" y="125">LED14</text>
<text x="371" y="121.5">LED13</text>
<text x="372.5" y="123.2">16</text>
<text x="239.8" y="126.8">4</text>
<text x="239.8" y="130.3">5</text>
<text x="241.3" y="128.5">DIV_LOW</text>
<text x="274" y="128.5">LED5</text>
<text x="275.4" y="130.3">14</text>
<text x="275.4" y="126.8">15</text>
<text x="336.8" y="126.8">4</text>
<text x="336.8" y="130.3">5</text>
<text x="338.3" y="128.5">DIV_LOW</text>
<text x="371" y="128.5">LED15</text>
<text x="372.5" y="130.3">14</text>
<text x="372.5" y="126.8">15</text>
<text x="239.8" y="133.8">6</text>
<text x="239.8" y="137.3">7</text>
<text x="241.3" y="132">SIG_IN</text>
<text x="241.3" y="135.6">DIV_HI</text>
<text x="274" y="135.6">LED7</text>
<text x="274" y="132">LED6</text>
<text x="275.4" y="137.3">12</text>
<text x="275.4" y="133.8">13</text>
<text x="336.8" y="133.8">6</text>
<text x="336.8" y="137.3">7</text>
<text x="338.3" y="132">SIG_IN</text>
<text x="338.3" y="135.6">DIV_HI</text>
<text x="371" y="135.6">LED17</text>
<text x="371" y="132">LED16</text>
<text x="372.5" y="137.3">12</text>
<text x="372.5" y="133.8">13</text>
<text x="239.8" y="140.9">8</text>
<text x="241.3" y="139.1">REF_OUT</text>
<text x="241.3" y="142.6">REF_ADJ</text>
<text x="274" y="142.6">LED9</text>
<text x="274" y="139.1">LED8</text>
<text x="275.4" y="140.9">11</text>
<text x="336.8" y="140.9">8</text>
<text x="338.3" y="139.1">REF_OUT</text>
<text x="338.3" y="142.6">REF_ADJ</text>
<text x="371" y="142.6">LED19</text>
<text x="371" y="139.1">LED18</text>
<text x="372.5" y="140.9">11</text>
<text x="239.8" y="144.4">9</text>
<text x="241.3" y="146.2">MODE_SEL</text>
<text x="274" y="146.2">LED10</text>
<text x="275.4" y="144.4">10</text>
<text x="336.8" y="144.4">9</text>
<text x="338.3" y="146.2">MODE_SEL</text>
<text x="371" y="146.2">LED20</text>
<text x="372.5" y="144.4">10</text>
<text x="42.3" y="188.5">1</text>
<text x="43.7" y="190.3">RG/2</text>
<text x="69.4" y="190.3">RG</text>
<text x="70.8" y="188.5">8</text>
<text x="42.3" y="192">2</text>
<text x="42.3" y="195.5">3</text>
<text x="43.7" y="193.8">-IN</text>
<text x="43.7" y="197.3">+IN</text>
<text x="69.4" y="197.3">OUTPUT</text>
<text x="69.4" y="193.8">+VS</text>
<text x="70.8" y="195.5">6</text>
<text x="70.8" y="192">7</text>
<text x="42.3" y="199.1">4</text>
<text x="43.7" y="200.8">-VS</text>
<text x="69.4" y="200.8">REF</text>
<text x="70.8" y="199.1">5</text>
<text x="33.6" y="218.5">1</text>
<text x="33.6" y="222">4</text>
<text x="33.6" y="225.5">3</text>
<text x="33.6" y="229.1">2</text>
<text x="368.6" y="238.3">Roque, Frohlich, Montiel y Espinosa</text>
</g>
<g font-size="3.2" fill="#f00">
<text x="84.6" y="49.1">4</text>
<text x="86.1" y="50.9">V+</text>
<text x="352.7" y="52.7">3</text>
<text x="354.2" y="54.4">V+</text>
<text x="239.8" y="123.2">3</text>
<text x="241.3" y="125">V+</text>
<text x="336.8" y="123.2">3</text>
<text x="338.3" y="125">V+</text>
</g>
<g font-size="3.2" fill="#8d2323">
<text x="63.3" y="133.8" transform="rotate(-90 63.3 133.8)">7</text>
<text x="66.8" y="133.8" transform="rotate(-90 66.8 133.8)">1</text>
<text x="58" y="139.1">2</text>
<text x="76.3" y="139.1">8</text>
<text x="76.3" y="142.6">6</text>
<text x="58" y="146.2">3</text>
<text x="63.3" y="152.2" transform="rotate(-90 63.3 152.2)">4</text>
<text x="66.8" y="152.2" transform="rotate(-90 66.8 152.2)">5</text>
</g>
<g font-size="1.4" fill="#238d23">
<text x="65.4" y="137" transform="rotate(-90 65.4 137)">V+</text>
<text x="68.9" y="138.7" transform="rotate(-90 68.9 138.7)">ON1</text>
<text x="71.4" y="139.5" transform="rotate(-90 71.4 139.5)">ON2</text>
<text x="65.4" y="150.7" transform="rotate(-90 65.4 150.7)">V-</text>
<text x="68.9" y="150" transform="rotate(-90 68.9 150)">OPT</text>
</g>
</svg>
